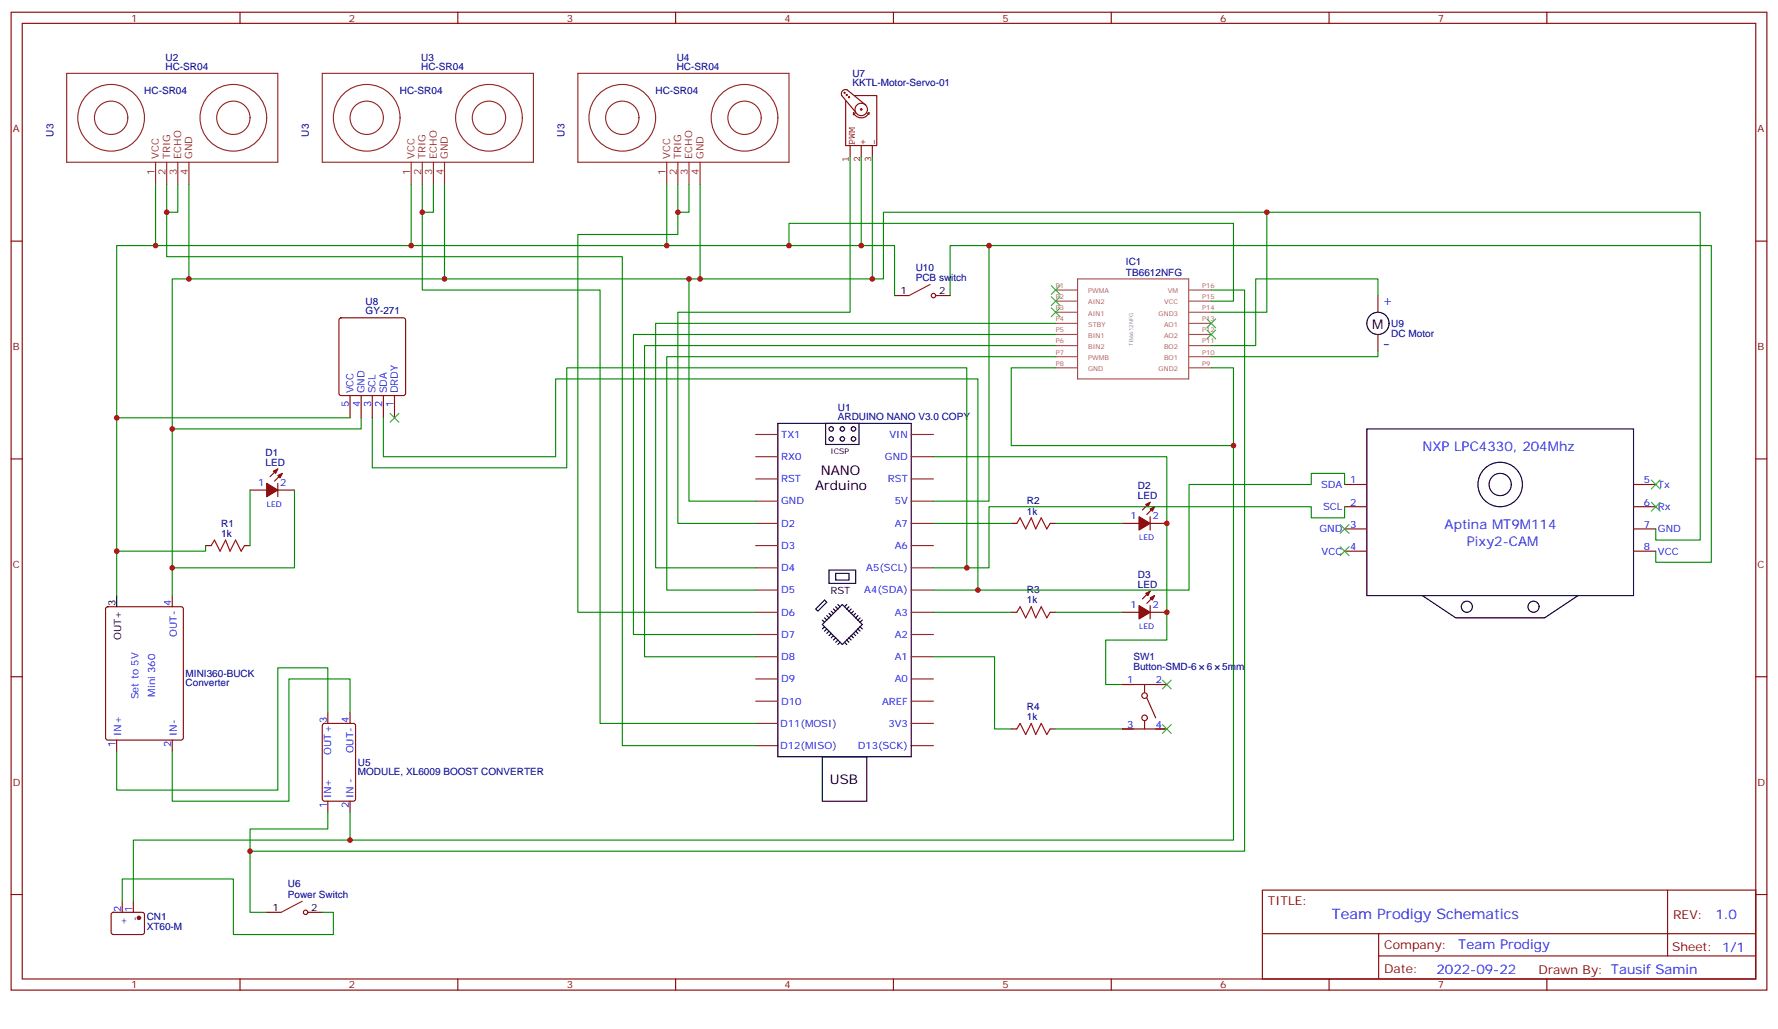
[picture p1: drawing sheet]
<svg xmlns="http://www.w3.org/2000/svg" width="564mm" height="327mm" viewBox="0 0 564 327" stroke-linecap="round" stroke-linejoin="round" font-family="sans-serif">
<g fill="none" stroke="#870000" stroke-width=".35">
<path d="M3.5 3.9h557.4v310.4h-557.4zM7.1 7.4h550.3v303.4h-550.3zM76.2 3.9v3.5M145.3 3.9v3.5M214.5 3.9v3.5M283.6 3.9v3.5M352.8 3.9v3.5M421.9 3.9v3.5M491.1 3.9v3.5M3.5 76.6h3.6M557.4 76.6h3.5M284 93.8h4.6"/>
<path d="M297 93.8h4.6M437.4 93.8v5.3M107.8 101.1l.5-.2h19.8l.5 .2 .2 .5v23.3l-.3 .5-.4 .2h-19.8l-.5-.2-.2-.5v-23.3zM437.4 106.2v5.3M111.1 125.6v7M114.7 125.6v7M118.2 125.6v7M121.7 125.6v7M125.2 125.6v7M3.5 145.7h3.6M79.4 155.6h5.3M88.2 155.6h5.3"/>
<path d="M88.2 148.9l-2.5 2.4M88.2 153.5v4.2M89.6 150.3l-2.5 2.5M365.1 159.5l-2.4 2.4M426.9 153.8h7M518.6 153.8h7M557.4 145.7h3.5M65.3 173.2h1.7M77.6 173.2h1.8M321 166.2h1.8M333.4 166.2h1.7M356.3 166.2h5.3"/>
<path d="M365.1 166.2h5.3M365.1 164v4.3M366.5 160.9l-2.4 2.4M426.9 160.9h7M426.9 167.9h7M426.9 175h7M518.6 160.9h7M518.6 167.9h7M518.6 175h7M33.7 192.8l.5-.2h23.3l.7 .4v41.2l-.5 .7h-23.5l-.6-.4-.1-41.2zM54.7 189.1v3.5M321 194.4h1.8"/>
<path d="M333.4 194.4h1.7M356.3 194.4h5.3M365.1 192.3v4.2M365.1 194.4h5.3M365.1 187.7l-2.4 2.4M366.5 189.1l-2.4 2.5M3.5 214.8h3.6M356.3 217.3h14.1M363.4 217.3v2.5M557.4 214.8h3.5M37 234.9v3.6M54.7 234.9v3.6"/>
<path d="M102.5 229.9l.5-.2h9.2l.6 .4 .1 23.5-.5 .7-9.4 .1-.6-.5-.1-23.5zM104.1 226.1v3.6M111.1 226.1v3.6M321 231.4h1.8M333.4 231.4h1.7M356.3 231.4h14.1M363.4 229v2.4M364.1 221.5l2.8 6.4M104.1 254.4v3.5M111.1 254.4v3.5M3.5 284h3.6M35.5 289.8l.5-.2 9.4 .1 .5 .6-.1 6-.6 .4-9.5-.1-.4-.6v-5.7z"/>
<path d="M38.8 286.1v3.5M42.3 286.1v3.5M84.7 289.6h4.6M97.7 289.6h4.6M400.8 282.6h156.6v28.2h-156.6zM400.8 296.4h156.5M437.7 296.4v14.1M529.4 282.6v20.9M557.4 284h3.5M76.2 310.8v3.5M145.3 310.8v3.5M214.5 310.8v3.5"/>
<path d="M283.6 310.8v3.5M352.8 310.8v3.5M421.9 310.8v3.5M437.7 303.5h119.6M491.1 310.8v3.5"/>
<circle cx="296.3" cy="93.8" r=".71"/>
<circle cx="363.4" cy="220.8" r=".88"/>
<circle cx="363.4" cy="227.9" r=".88"/>
<circle cx="97" cy="289.6" r=".71"/>
</g>
<g fill="none" stroke="#000" stroke-width=".35">
<path d="M246.9 134.4h42.4v105.8h-42.4zM262.1 134.4h10.6v6.7h-10.6zM433.9 136.2h84.7v52.9h-84.7zM37 189.1v3.5M258.9 193.3l2.9-2.8 .7 .7-2.9 2.8zM261.1 196.8l.7 .8M261.8 199l-.7 .7M261.8 196.1l.7 .7M262.5 199.7l-.7 .7M262.5 195.4l.7 .7M263.2 181h8.4v4.2h-8.4zM263.2 194.7l.7 .7"/>
<path d="M263.9 194l.7 .7M264.6 193.3l.7 .7M265.3 182h4.2v2.2h-4.2zM265.3 192.6l.7 .7M266 191.9l.7 .7M267.4 191.9l6.4 6.4-6.4 6.3-6.3-6.3zM268.8 191.9l-.7 .7M269.5 192.6l-.7 .7M270.2 193.3l-.7 .7M270.9 194l-.7 .7M271.6 194.7l-.7 .7M272.3 195.4l-.7 .7"/>
<path d="M272.3 199.7l.7 .7M273 196.1l-.7 .7M273 199l.8 .7M273.8 196.8l-.8 .8M451.6 189.1l10.5 7h28.3l10.5-7M263.2 200.4l-.7 .7M263.9 201.1l-.7 .7M264.6 201.8l-.7 .7M265.3 202.5l-.7 .7M266 203.2l-.7 .7M266.7 203.9l-.7 .7M268.1 203.9l.7 .7"/>
<path d="M268.8 203.2l.7 .7M269.5 202.5l.7 .7M270.2 201.8l.7 .7M270.9 201.1l.7 .7M271.6 200.4l.7 .7M261.1 240.2h14.1v14.2h-14.1z"/>
<circle cx="437.4" cy="102.7" r="3.5"/>
<circle cx="263.9" cy="136.2" r=".71"/>
<circle cx="263.9" cy="139.3" r=".71"/>
<circle cx="267.4" cy="136.2" r=".71"/>
<circle cx="267.4" cy="139.3" r=".71"/>
<circle cx="270.9" cy="139.3" r=".71"/>
<circle cx="270.9" cy="136.2" r=".71"/>
<circle cx="476.2" cy="153.8" r="7.1"/>
<circle cx="476.2" cy="153.8" r="3.5"/>
<circle cx="465.7" cy="192.6" r="1.76"/>
<circle cx="486.8" cy="192.6" r="1.76"/>
</g>
<g fill="none" stroke="#8c2424" stroke-width=".35">
<path d="M21.2 23.3h67v28.2h-67zM102.3 23.3h67v28.2h-67zM183.4 23.3h67.1v28.2h-67.1zM49.4 51.5v7.1M52.9 51.5v7.1M56.4 51.5v7.1M60 51.5v7.1M130.5 51.5v7.1M134.1 51.5v7.1M137.6 51.5v7.1M141.1 51.5v7.1M211.7 51.5v7.1"/>
<path d="M215.2 51.5v7.1M218.7 51.5v7.1M222.2 51.5v7.1M239.9 137.9h7M289.3 137.9h7M239.9 159.1h7M239.9 152h7M239.9 145h7M289.3 159.1h7M289.3 152h7M289.3 145h7M239.9 173.2h7"/>
<path d="M239.9 166.2h7M289.3 173.2h7M289.3 166.2h7M239.9 194.4h7M239.9 187.3h7M239.9 180.3h7M289.3 194.4h7M289.3 187.3h7M289.3 180.3h7M239.9 215.5h7M239.9 208.5h7M239.9 201.4h7"/>
<path d="M289.3 215.5h7M289.3 208.5h7M289.3 201.4h7M239.9 236.7h7M239.9 229.7h7M239.9 222.6h7M289.3 236.7h7M289.3 229.7h7M289.3 222.6h7"/>
<circle cx="35.3" cy="37.4" r="10.6"/>
<circle cx="35.3" cy="37.4" r="5.3"/>
<circle cx="74.1" cy="37.4" r="10.6"/>
<circle cx="74.1" cy="37.4" r="5.3"/>
<circle cx="116.4" cy="37.4" r="10.6"/>
<circle cx="116.4" cy="37.4" r="5.3"/>
<circle cx="155.2" cy="37.4" r="10.6"/>
<circle cx="155.2" cy="37.4" r="5.3"/>
<circle cx="197.6" cy="37.4" r="10.6"/>
<circle cx="197.6" cy="37.4" r="5.3"/>
<circle cx="236.4" cy="37.4" r="10.6"/>
<circle cx="236.4" cy="37.4" r="5.3"/>
</g>
<g fill="#870000" stroke="#870000" stroke-width=".35">
<path d="M84.7 153.5l3.5 2.1-3.5 2.1z"/>
<path d="M88.2 151l1.4-.7-.7 1.4z"/>
<path d="M86.8 149.6l1.4-.7-.7 1.4z"/>
<path d="M361.6 164l3.5 2.2-3.5 2.1z"/>
<path d="M365.1 161.6l1.4-.7-.7 1.4z"/>
<path d="M363.7 160.2l1.4-.7-.7 1.4z"/>
<path d="M361.6 192.3l3.5 2.1-3.5 2.1z"/>
<path d="M365.1 189.8l1.4-.7-.7 1.4z"/>
<path d="M363.7 188.4l1.4-.7-.7 1.4z"/>
<circle cx="44.1" cy="291.4" r=".53"/>
</g>
<g fill="none" stroke="#008700" stroke-width=".35">
<path d="M49.4 58.6v19.4h-12.4v111.1M52.9 58.6v22.9h144.7v155.2h42.3M56.4 58.6v8.8h-3.5M60 58.6v29.9h-5.3v100.6M130.5 58.6v19.4h-81.1M134.1 58.6v33.5h56.4v137.6h49.4M137.6 58.6v8.8h-3.5M141.1 58.6v29.9h-81.1M211.7 58.6v19.4h-81.2M215.2 58.6v15.8h-31.8v120h56.5M218.7 58.6v8.8h-3.5M222.2 58.6v29.9h-81.1"/>
<path d="M269.9 49.7v49.4h-54.7v67.1h24.7M273.4 49.7v28.3h-61.7M276.9 49.7v38.8h-54.7M250.5 78v-7.1h141.1v24.7h-7.1M273.4 78h10.6v15.8M314 78h229.3v100.5h-17.7v-3.5M402.2 67.4h137.6v104.1h-14.2v-3.6M218.7 88.5v70.6h21.2M276.9 88.5h3.6v-21.1h121.7v31.7h-17.7M301.6 93.8v-15.8h12.4v81.1h-17.7M384.5 92.1h10.6v178.1h-315.7M437.4 93.8v-5.3h-38.8v21.2h-14.1"/>
<path d="M335.1 106.2h-134v95.2h38.8M335.1 109.7h-130.5v98.8h35.3M335.1 102.7h-127v77.6h31.8M335.1 113.2h-123.4v74.1h28.2M335.1 116.8h-14.1v24.7h70.6v-24.7h-7.1M437.4 111.5v1.7h-52.9M37 132.6h74.1M114.7 132.6v3.6h-60M118.2 132.6v15.9h61.7v-31.7h127v63.5h-10.6M121.7 132.6v12.4h54.7v-24.7h134v67h-14.1M79.4 155.6v17.6M93.5 155.6v24.7h-38.8"/>
<path d="M296.3 145h74.1v58.2h-19.4v14.1h5.3M391.6 141.5v125.2h-280.5M426.9 153.8v-3.5h-10.6v3.5h-38.8v33.5h-67.1M65.3 173.2v1.8h-28.3M296.3 166.2h24.7M335.1 166.2h21.2M426.9 160.9v3.5h-10.6v-3.5h-102.3v19.4h-7.1M296.3 194.4h24.7M335.1 194.4h21.2M296.3 208.5h19.4v22.9h5.3M104.1 226.1v-14.1h-15.9v38.8h-51.2v-12.3M111.1 226.1v-10.6h-19.4v38.9h-37v-15.9"/>
<path d="M335.1 231.4h21.2M104.1 257.9v5.3h-24.7v26.4h5.3M111.1 257.9v8.8h-68.8v19.4M38.8 286.1v-7.1h35.3v17.7h31.7v-7.1h-3.5"/>
</g>
<path d="M67 173.2l1.1-1.7 1.7 3.5 1.8-3.5 1.4 3.5 1.8-3.5 1.8 3.5 1-1.8M322.8 166.2l1-1.8 1.8 3.5 1.8-3.5 1.4 3.5 1.8-3.5 1.7 3.5 1.1-1.7M322.8 194.4l1-1.8 1.8 3.5 1.8-3.5 1.4 3.5 1.8-3.5 1.7 3.5 1.1-1.7M322.8 231.4l1-1.7 1.8 3.5 1.8-3.5 1.4 3.5 1.8-3.5 1.7 3.5 1.1-1.8" fill="none" stroke="#a10000" stroke-width=".35"/>
<g fill="none" stroke="#850000" stroke-width=".35">
<path d="M268.1 29.3l-.2 .2 .2 .1 .1-.3M268.8 30l-.2 .2 .2 .1 .1-.3M269.5 30.7l-.2 .2 .2 .1 .1-.3M270.9 35.8v.7M270.9 35.8l.6 .2M271.3 30.3h7v15.9h-9.8v-14.1M273.4 34.5l-.2 .2 .2 .3 .2-.4M273.4 32.8a1.98 1.98 0 0 0-1.7 2.9 1.98 1.98 0 0 0 3.4 .1 1.98 1.98 0 0 0-1.5-3M274.8 33.3l-5.8-4.7a1.31 1.31 0 0 0-1.5 .2 1.31 1.31 0 0 0-.3 1.5l4.4 5.3M275.9 35.8a2.68 2.68 0 0 1-2.5 1.6 2.68 2.68 0 0 1-2.5-1.6M275.9 35.8v.5M275.9 35.8l-.6 .2"/>
<path d="M269.9 46.2v3.5M273.4 46.2v3.5M276.9 46.2v3.5"/>
</g>
<g fill="none" stroke="#3c3" stroke-width=".35">
<path d="M333.7 90.7l2.8 2.8M333.7 94.2l2.8 2.8M333.7 97.7l2.8 2.8M336.5 90.7l-2.8 2.8M336.5 94.2l-2.8 2.8M336.5 97.7l-2.8 2.8M383.1 104.8l2.8 2.8M383.1 101.2l2.8 2.9M385.9 104.8l-2.8 2.8M385.9 101.2l-2.8 2.9M123.8 131.2l2.8 2.9M126.6 131.2l-2.8 2.9"/>
<path d="M524.2 152.4l2.8 2.8M524.2 159.5l2.8 2.8M527 152.4l-2.8 2.8M527 159.5l-2.8 2.8M425.4 166.5l2.9 2.8M425.4 173.6l2.9 2.8M428.3 166.5l-2.9 2.8M428.3 173.6l-2.9 2.8M369 215.9l2.8 2.8M371.8 215.9l-2.8 2.8M369 230l2.8 2.8M371.8 230l-2.8 2.8"/>
</g>
<g fill="none" stroke="#a64a4a" stroke-width=".35">
<path d="M335.1 92.1h7M335.1 95.6h7M335.1 99.1h7M342.1 88.5h35.3v31.8h-35.3zM377.6 92.1h6.9M377.6 95.6h6.9M377.6 99.1h6.9M335.1 102.7h7M335.1 106.2h7M335.1 109.7h7M335.1 113.2h7M335.1 116.8h7"/>
<path d="M377.6 102.7h6.9M377.6 106.2h6.9M377.6 109.7h6.9M377.6 113.2h6.9M377.6 116.8h6.9"/>
</g>
<path d="M295.3 90.3l-6.7 3.5M96 286.1l-6.7 3.5" fill="none" stroke="#930" stroke-width=".35"/>
<g fill="#c00">
<circle cx="49.4" cy="78" r=".88"/>
<circle cx="130.5" cy="78" r=".88"/>
<circle cx="60" cy="88.5" r=".88"/>
<circle cx="141.1" cy="88.5" r=".88"/>
<circle cx="37" cy="175" r=".88"/>
<circle cx="54.7" cy="180.3" r=".88"/>
<circle cx="222.3" cy="88.5" r=".88"/>
<circle cx="211.7" cy="78" r=".88"/>
<circle cx="370.4" cy="166.2" r=".88"/>
<circle cx="218.7" cy="88.5" r=".88"/>
<circle cx="370.4" cy="194.4" r=".88"/>
<circle cx="37" cy="132.6" r=".88"/>
<circle cx="54.7" cy="136.2" r=".88"/>
<circle cx="273.4" cy="78" r=".88"/>
<circle cx="79.4" cy="270.2" r=".88"/>
<circle cx="250.5" cy="78" r=".88"/>
<circle cx="276.9" cy="88.5" r=".88"/>
<circle cx="310.4" cy="187.3" r=".88"/>
<circle cx="306.9" cy="180.3" r=".88"/>
<circle cx="314" cy="78" r=".88"/>
<circle cx="402.2" cy="67.4" r=".88"/>
<circle cx="111.1" cy="266.7" r=".88"/>
<circle cx="391.6" cy="141.5" r=".88"/>
<circle cx="52.9" cy="67.4" r=".88"/>
<circle cx="134.1" cy="67.4" r=".88"/>
<circle cx="215.2" cy="67.4" r=".88"/>
</g>
<text font-size="5.6" fill="#00f" x="438.9" y="110.8">-</text>
<text font-size="4.6" fill="#00f" x="422.8" y="291.6">Team Prodigy Schematics</text>
<g font-size="4.2" fill="#00f">
<text x="441.7" y="97.4" transform="rotate(-90 441.7 97.4)">+</text>
<text x="451.6" y="143.2">NXP LPC4330, 204Mhz</text>
<text x="458.6" y="167.9">Aptina MT9M114</text>
<text x="465.7" y="173.2">Pixy2-CAM</text>
<text x="544.6" y="291.8">1.0</text>
<text x="462.9" y="301.4">Team Prodigy</text>
<text x="456" y="309.2">2022-09-22</text>
</g>
<g font-size="4.2">
<text x="435.6" y="104.3">M</text>
<text x="258.8" y="155.5">Arduino</text>
<text x="260.6" y="150.8">NANO</text>
<text x="263.5" y="248.9">USB</text>
</g>
<g font-size="3.9" fill="#800">
<text x="402.5" y="287.2">TITLE:</text>
<text x="531.1" y="291.8">REV:</text>
<text x="439.4" y="301.4">Company:</text>
<text x="530.8" y="302">Sheet: 1/1</text>
<text x="439.4" y="309">Date:</text>
<text x="488.5" y="309.1">Drawn By: Tausif Samin</text>
</g>
<g font-size="3.2" fill="#800">
<text x="41.6" y="6.9">1</text>
<text x="110.8" y="6.9">2</text>
<text x="179.9" y="6.9">3</text>
<text x="249.1" y="6.9">4</text>
<text x="318.2" y="6.9">5</text>
<text x="387.3" y="6.9">6</text>
<text x="456.5" y="6.9">7</text>
<text x="4.1" y="42">A</text>
<text x="557.9" y="42">A</text>
<text x="4.1" y="111.1">B</text>
<text x="557.9" y="111.1">B</text>
<text x="4.1" y="180.3">C</text>
<text x="557.9" y="180.3">C</text>
<text x="4.1" y="249.4">D</text>
<text x="557.9" y="249.4">D</text>
<text x="41.6" y="313.8">1</text>
<text x="110.8" y="313.8">2</text>
<text x="179.9" y="313.8">3</text>
<text x="249.1" y="313.8">4</text>
<text x="318.2" y="313.8">5</text>
<text x="387.3" y="313.8">6</text>
<text x="456.5" y="313.8">7</text>
</g>
<g font-size="3.2" fill="#000080">
<text x="52.5" y="22.2">HC-SR04</text>
<text x="52.5" y="19.3">U2</text>
<text x="133.7" y="22.2">HC-SR04</text>
<text x="133.7" y="19.3">U3</text>
<text x="214.8" y="22.2">HC-SR04</text>
<text x="214.8" y="19.3">U4</text>
<text x="45.8" y="29.7">HC-SR04</text>
<text x="126.9" y="29.7">HC-SR04</text>
<text x="208.1" y="29.7">HC-SR04</text>
<text x="270.6" y="27.4">KKTL-Motor-Servo-01</text>
<text x="270.6" y="24.4">U7</text>
<text x="16.9" y="43.4" transform="rotate(-90 16.9 43.4)">U3</text>
<text x="98.1" y="43.4" transform="rotate(-90 98.1 43.4)">U3</text>
<text x="179.2" y="43.4" transform="rotate(-90 179.2 43.4)">U3</text>
<text x="290.7" y="89.2">PCB switch</text>
<text x="290.7" y="85.9">U10</text>
<text x="357.5" y="87.5">TB6612NFG</text>
<text x="357.5" y="84.3">IC1</text>
<text x="116" y="99.8">GY-271</text>
<text x="116" y="96.9">U8</text>
<text x="441.7" y="107">DC Motor</text>
<text x="441.7" y="103.8">U9</text>
<text x="266" y="130.4">U1</text>
<text x="266" y="133.4">ARDUINO NANO V3.0 COPY</text>
<text x="84.3" y="147.8">LED</text>
<text x="84.3" y="144.6">D1</text>
<text x="361.3" y="155.2">D2</text>
<text x="326" y="160.2">R2</text>
<text x="361.3" y="158.4">LED</text>
<text x="70.2" y="167.2">R1</text>
<text x="326" y="163.3">1k</text>
<text x="70.2" y="170.4">1k</text>
<text x="361.3" y="183.4">D3</text>
<text x="326" y="191.6">1k</text>
<text x="326" y="188.4">R3</text>
<text x="361.3" y="186.6">LED</text>
<text x="359.8" y="209.4">SW1</text>
<text x="58.9" y="215">MINI360-BUCK</text>
<text x="359.8" y="212.5">Button-SMD-6</text>
<text x="383.1" y="212.5">6</text>
<text x="388" y="212.5">5mm</text>
<text x="58.9" y="217.9">Converter</text>
<text x="326" y="225.4">R4</text>
<text x="326" y="228.6">1k</text>
<text x="113.6" y="243.2">U5</text>
<text x="113.6" y="246.1">MODULE, XL6009 BOOST CONVERTER</text>
<text x="91.4" y="281.7">U6</text>
<text x="91.4" y="284.9">Power Switch</text>
<text x="46.6" y="292.2">CN1</text>
<text x="46.6" y="295.2">XT60-M</text>
</g>
<g font-size="3.2" fill="#840000">
<text x="271.4" y="46.2" transform="rotate(-90 271.4 46.2)">PWM</text>
<text x="274.9" y="46.2" transform="rotate(-90 274.9 46.2)">+</text>
<text x="278.4" y="46.2" transform="rotate(-90 278.4 46.2)">-</text>
<text x="269.5" y="51.3" transform="rotate(-90 269.5 51.3)">1</text>
<text x="273" y="51.3" transform="rotate(-90 273 51.3)">2</text>
<text x="276.6" y="51.3" transform="rotate(-90 276.6 51.3)">3</text>
</g>
<g font-size="3.2" fill="#8d2323">
<text x="50.4" y="50.4" transform="rotate(-90 50.4 50.4)">VCC</text>
<text x="54" y="50.4" transform="rotate(-90 54 50.4)">TRIG</text>
<text x="57.5" y="50.4" transform="rotate(-90 57.5 50.4)">ECHO</text>
<text x="61" y="50.4" transform="rotate(-90 61 50.4)">GND</text>
<text x="131.6" y="50.4" transform="rotate(-90 131.6 50.4)">VCC</text>
<text x="135.1" y="50.4" transform="rotate(-90 135.1 50.4)">TRIG</text>
<text x="138.6" y="50.4" transform="rotate(-90 138.6 50.4)">ECHO</text>
<text x="142.2" y="50.4" transform="rotate(-90 142.2 50.4)">GND</text>
<text x="212.7" y="50.4" transform="rotate(-90 212.7 50.4)">VCC</text>
<text x="216.3" y="50.4" transform="rotate(-90 216.3 50.4)">TRIG</text>
<text x="219.8" y="50.4" transform="rotate(-90 219.8 50.4)">ECHO</text>
<text x="223.3" y="50.4" transform="rotate(-90 223.3 50.4)">GND</text>
<text x="49" y="55.6" transform="rotate(-90 49 55.6)">1</text>
<text x="52.6" y="55.6" transform="rotate(-90 52.6 55.6)">2</text>
<text x="56.1" y="55.6" transform="rotate(-90 56.1 55.6)">3</text>
<text x="59.6" y="55.6" transform="rotate(-90 59.6 55.6)">4</text>
<text x="130.2" y="55.6" transform="rotate(-90 130.2 55.6)">1</text>
<text x="133.7" y="55.6" transform="rotate(-90 133.7 55.6)">2</text>
<text x="137.2" y="55.6" transform="rotate(-90 137.2 55.6)">3</text>
<text x="140.8" y="55.6" transform="rotate(-90 140.8 55.6)">4</text>
<text x="211.3" y="55.6" transform="rotate(-90 211.3 55.6)">1</text>
<text x="214.8" y="55.6" transform="rotate(-90 214.8 55.6)">2</text>
<text x="218.4" y="55.6" transform="rotate(-90 218.4 55.6)">3</text>
<text x="221.9" y="55.6" transform="rotate(-90 221.9 55.6)">4</text>
</g>
<g font-size="3.2">
<text x="285.8" y="93.5">1</text>
<text x="298.1" y="93.5">2</text>
<text x="263.7" y="188.7">RST</text>
<text x="36.7" y="192.4" transform="rotate(-90 36.7 192.4)">3</text>
<text x="38.5" y="203.3" transform="rotate(-90 38.5 203.3)">OUT+</text>
<text x="86.5" y="289.3">1</text>
<text x="98.8" y="289.3">2</text>
</g>
<g font-size="3.2" fill="#00f">
<text x="112.2" y="124.9" transform="rotate(-90 112.2 124.9)">VCC</text>
<text x="115.7" y="124.9" transform="rotate(-90 115.7 124.9)">GND</text>
<text x="119.2" y="124.9" transform="rotate(-90 119.2 124.9)">SCL</text>
<text x="122.8" y="124.9" transform="rotate(-90 122.8 124.9)">SDA</text>
<text x="126.3" y="124.9" transform="rotate(-90 126.3 124.9)">DRDY</text>
<text x="110.8" y="129.4" transform="rotate(-90 110.8 129.4)">5</text>
<text x="114.3" y="129.4" transform="rotate(-90 114.3 129.4)">4</text>
<text x="117.8" y="129.4" transform="rotate(-90 117.8 129.4)">3</text>
<text x="121.4" y="129.4" transform="rotate(-90 121.4 129.4)">2</text>
<text x="124.9" y="129.4" transform="rotate(-90 124.9 129.4)">1</text>
<text x="248" y="139">TX1</text>
<text x="282.3" y="139">VIN</text>
<text x="248" y="146.1">RX0</text>
<text x="280.9" y="146.1">GND</text>
<text x="81.9" y="154.2">1</text>
<text x="88.9" y="154.2">2</text>
<text x="248" y="153.1">RST</text>
<text x="281.9" y="153.1">RST</text>
<text x="419.4" y="154.9">SDA</text>
<text x="428.6" y="153.5">1</text>
<text x="521.9" y="153.5">5</text>
<text x="526.3" y="154.9">Tx</text>
<text x="248" y="160.2">GND</text>
<text x="284" y="160.2">5V</text>
<text x="420" y="161.9">SCL</text>
<text x="428.6" y="160.5">2</text>
<text x="521.9" y="160.5">6</text>
<text x="526.3" y="161.9">Rx</text>
<text x="248" y="167.2">D2</text>
<text x="284" y="167.2">A7</text>
<text x="358.9" y="164.7">1</text>
<text x="365.8" y="164.7">2</text>
<text x="428.6" y="167.6">3</text>
<text x="521.9" y="167.6">7</text>
<text x="418.9" y="169">GND</text>
<text x="526.3" y="169">GND</text>
<text x="248" y="174.3">D3</text>
<text x="284" y="174.3">A6</text>
<text x="419.6" y="176">VCC</text>
<text x="428.6" y="174.6">4</text>
<text x="521.9" y="174.6">8</text>
<text x="526.3" y="176">VCC</text>
<text x="248" y="181.3">D4</text>
<text x="275" y="181.3">A5(SCL)</text>
<text x="248" y="188.4">D5</text>
<text x="274.4" y="188.4">A4(SDA)</text>
<text x="54.3" y="192.4" transform="rotate(-90 54.3 192.4)">4</text>
<text x="248" y="195.4">D6</text>
<text x="284" y="195.4">A3</text>
<text x="358.9" y="193">1</text>
<text x="365.8" y="193">2</text>
<text x="56.1" y="202.1" transform="rotate(-90 56.1 202.1)">OUT-</text>
<text x="248" y="202.5">D7</text>
<text x="284" y="202.5">A2</text>
<text x="248" y="209.6">D8</text>
<text x="284" y="209.6">A1</text>
<text x="49.3" y="221.1" transform="rotate(-90 49.3 221.1)">Mini 360</text>
<text x="248" y="216.6">D9</text>
<text x="284" y="216.6">A0</text>
<text x="357.8" y="217">1</text>
<text x="366.9" y="217">2</text>
<text x="44" y="222.1" transform="rotate(-90 44 222.1)">Set to 5V</text>
<text x="248" y="223.7">D10</text>
<text x="280" y="223.7">AREF</text>
<text x="38.5" y="233.6" transform="rotate(-90 38.5 233.6)">IN+</text>
<text x="56.1" y="233.6" transform="rotate(-90 56.1 233.6)">IN-</text>
<text x="103.7" y="229.5" transform="rotate(-90 103.7 229.5)">3</text>
<text x="110.8" y="229.5" transform="rotate(-90 110.8 229.5)">4</text>
<text x="247.6" y="230.7">D11(MOSI)</text>
<text x="282" y="230.7">3V3</text>
<text x="357.8" y="231.1">3</text>
<text x="366.9" y="231.1">4</text>
<text x="36.7" y="237.1" transform="rotate(-90 36.7 237.1)">1</text>
<text x="54.3" y="237.1" transform="rotate(-90 54.3 237.1)">2</text>
<text x="105.1" y="239.6" transform="rotate(-90 105.1 239.6)">OUT+</text>
<text x="112.2" y="239.2" transform="rotate(-90 112.2 239.2)">OUT-</text>
<text x="247.6" y="237.8">D12(MISO)</text>
<text x="272.3" y="237.8">D13(SCK)</text>
<text x="103.7" y="256.5" transform="rotate(-90 103.7 256.5)">1</text>
<text x="105.1" y="253.4" transform="rotate(-90 105.1 253.4)">IN+</text>
<text x="110.8" y="256.5" transform="rotate(-90 110.8 256.5)">2</text>
<text x="112.2" y="253.4" transform="rotate(-90 112.2 253.4)">IN -</text>
<text x="38.5" y="289.5" transform="rotate(-90 38.5 289.5)">2</text>
<text x="40.2" y="293.5" transform="rotate(-90 40.2 293.5)">+</text>
<text x="42" y="289.5" transform="rotate(-90 42 289.5)">1</text>
<text x="43.7" y="292.4" transform="rotate(-90 43.7 292.4)">-</text>
</g>
<text font-size="2.5" x="263.7" y="144.2">ICSP</text>
<g font-size="2.5" fill="#00f">
<text x="84.7" y="160.9">LED</text>
<text x="361.6" y="171.5">LED</text>
<text x="361.6" y="199.7">LED</text>
</g>
<g font-size="2.1" fill="#a54b4b">
<text x="335.2" y="91.4">P1</text>
<text x="335.2" y="94.9">P2</text>
<text x="345.4" y="93.1">PWMA</text>
<text x="370.8" y="93.1">VM</text>
<text x="381.6" y="94.9">P15</text>
<text x="381.6" y="91.4">P16</text>
<text x="335.2" y="98.4">P3</text>
<text x="335.2" y="102">P4</text>
<text x="345.4" y="96.6">AIN2</text>
<text x="345.4" y="100.2">AIN1</text>
<text x="367.8" y="100.2">GND3</text>
<text x="369.6" y="96.6">VCC</text>
<text x="381.6" y="102">P13</text>
<text x="381.6" y="98.4">P14</text>
<text x="335.2" y="105.5">P5</text>
<text x="345.4" y="103.7">STBY</text>
<text x="345.4" y="107.2">BIN1</text>
<text x="369.5" y="103.7">AO1</text>
<text x="369.5" y="107.2">AO2</text>
<text x="381.6" y="105.5">P12</text>
<text x="335.2" y="109">P6</text>
<text x="335.2" y="112.5">P7</text>
<text x="345.4" y="110.8">BIN2</text>
<text x="369.5" y="110.8">BO2</text>
<text x="381.6" y="109">P11</text>
<text x="381.6" y="112.5">P10</text>
<text x="335.2" y="116.1">P8</text>
<text x="345.4" y="114.3">PWMB</text>
<text x="345.4" y="117.8">GND</text>
<text x="367.8" y="117.8">GND2</text>
<text x="369.5" y="114.3">BO1</text>
<text x="381.6" y="116.1">P9</text>
</g>
<text font-size="1.8" fill="#838383" x="359.7" y="109.7" transform="rotate(-90 359.7 109.7)">TB6612NFG</text>
</svg>
